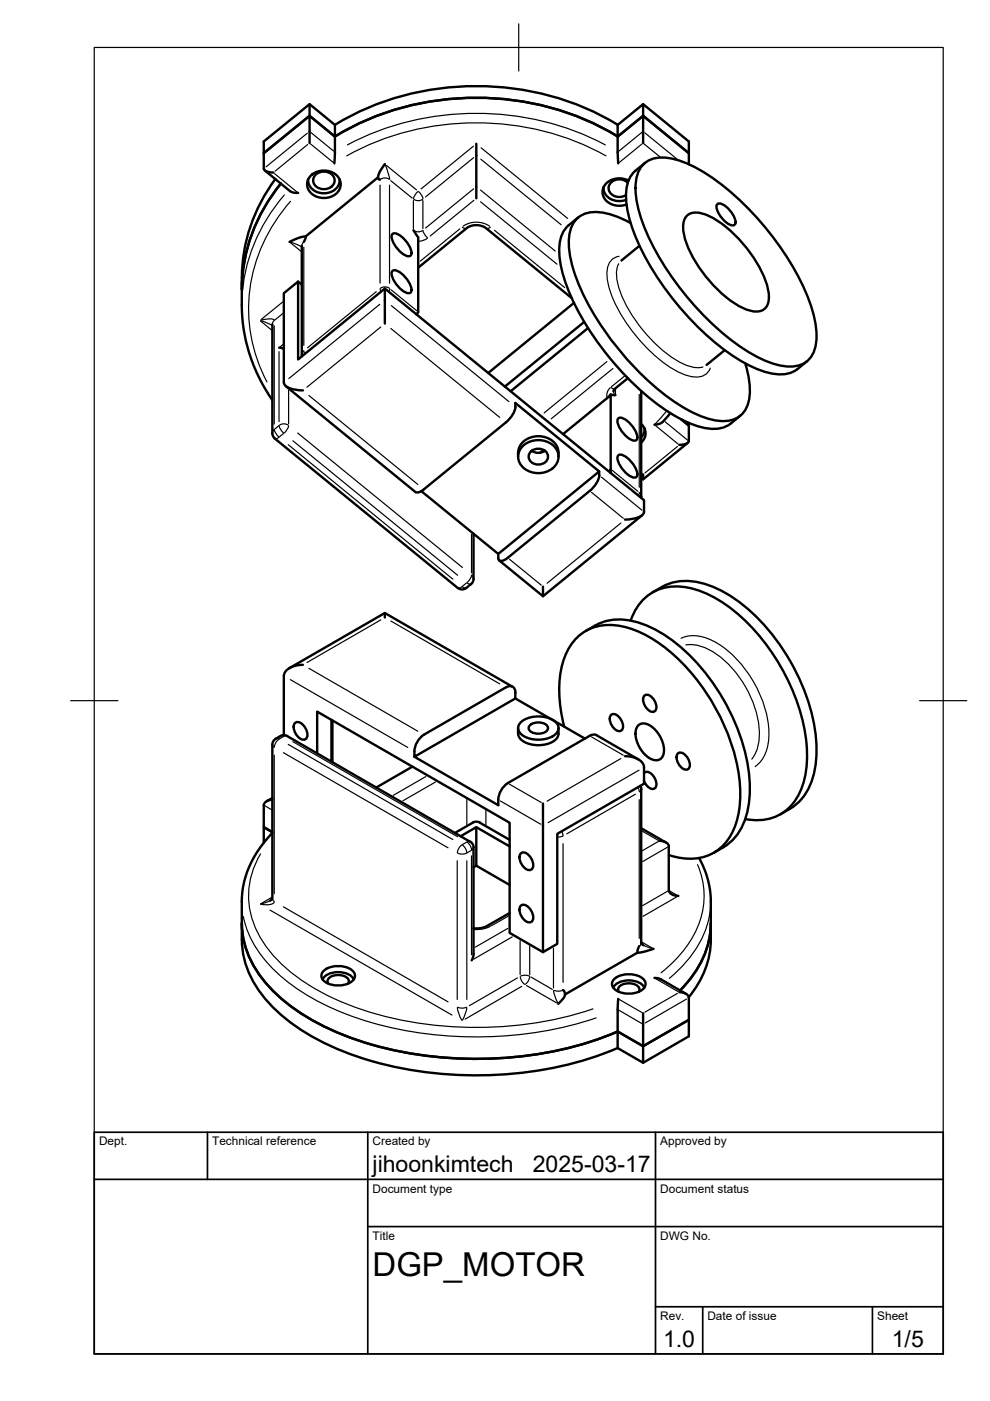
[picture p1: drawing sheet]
<svg xmlns="http://www.w3.org/2000/svg" width="210mm" height="297mm" viewBox="0 0 210 297" stroke-linecap="round" stroke-linejoin="round" font-family="sans-serif">
<!-- layer: Visible Narrow -->
<g fill="none" stroke="#000" stroke-width=".25">
<path d="M58.2 36.8l4.7 3.9M65.2 28.2l-8.8 7.2M65.2 30.6l-6.9 5.7M65.9 30.6l4.7 3.8M65.9 28.1l4.8 3.9M73.5 33a57.4 57.4 0 0 1 55 0M73.7 30.7a59.2 59.2 0 0 1 54.6 0M80.6 39.3v20.7M80.7 38a1.67 1.67 0 0 1 1.8 0M81.7 35l.9 3M81.9 35.1l6.4 5.2M82.6 39.3v20.7"/>
<path d="M82.8 38.3l4.6 3.7M100.4 31l-11.1 9.1M100.4 33.4l-10.2 8.3M101.9 33.7l17.1 14M102 31.3l18.3 15M136.1 30.6l-4.8 3.8M136.1 28.1l-4.9 3.9M136.5 30.5l3.4 2.8M136.7 28.2l6.8 5.5M60.3 41.3a36 36 0 0 0-9 22M61.5 51.4l2.4 1.9M61.6 51.3l2.3 1"/>
<path d="M61.6 42.7a33.4 33.4 0 0 0-5 38.3M64.4 51.3l-.4 .8M64.4 52.4v20.8M87.7 42.5v6M87.7 48.9a1.67 1.67 0 0 0 1.9 0M87.7 42.3a1.67 1.67 0 0 0 1.9 0M88.6 40.6l-.5 .6-.4 .9M88.8 40.6l.5 .6 .4 .9M89.7 42.5v6M89.7 48.9l.4 .9 .5 .6M90.6 50.5l-1 .5-.8 .1M97.5 48.5l-8.4 6.9"/>
<path d="M98 48.2l.8 .2M98.2 47.9a5 5 0 0 1 5.6 0M100.4 40l-10.2 8.4M100.5 42.5l-9.3 7.5M101.9 40.3l15.8 12.9M101.9 42.8l16.2 13.2M104 48.2l-.9 .2M104.8 48.8l14.9 12.2M131.2 55.9a7.1 7.1 0 0 0 .1 5.4 30.4 30.4 0 0 0 13.5 15.8 6.4 6.4 0 0 0 4.2 .7M131.2 54.3a3.1 3.1 0 0 0-2.5 3.4 19.5 19.5 0 0 0 4 10.6 30.8 30.8 0 0 0 12.1 11 4.9 4.9 0 0 0 5 0l.8-1.3M55.2 68.1l2.4 1.9M55.3 68l2.4 1"/>
<path d="M55.4 67.9l1.3-.3a1.48 1.48 0 0 1 1.4 .3M58.1 68l-.4 .7M58.1 69.1v20.8M59.2 74.6v14.8M59.9 64l-4.5 3.7M60.1 66.4l-1.8 1.5M60.1 72.9l-.9 .8M64.6 75l-.2-.6-.4 .8M79.8 61.8l-14.6 11.9M80.5 64.5l-19.3 15.8M80.6 61.2l.2 .6M80.7 61.1a1.67 1.67 0 0 1 1.8 0"/>
<path d="M80.7 69.3l-15.6 12.8M82.6 61.2l-.2 .6M82.9 69.6l23.1 18.9M82.9 61.4l5.4 4.5M83 64.8l24.9 20.3M128.7 76.7l-13.3 10.9M129.9 78.1l-13 10.7M132.4 79.7l-2.8 2.3M58.1 91.1l-.4 .7M58.2 91.1l.4 .9 .5 .6M59.1 92.7l-.8 .3M59.1 90.3l-.9 .7"/>
<path d="M59.2 90.3l.4 .9 .5 .6M59.3 90.1a1.67 1.67 0 0 1 1.8 0M60.1 91.9l-.9 .8M61.1 94.3l34.9 28.5M61.2 82.7v7.1M61.2 90.3l-.4 .9-.5 .6M62.1 93.5l34.9 28.5M63.1 91.8l34.9 28.5M65.5 83.8l23.1 18.9M129.4 82.2a2.08 2.08 0 0 0-.7 2.1M129.5 99.5l-.5 .4M129.5 82.2l.9 .2"/>
<path d="M129.8 99.7l5.4 4.5M130.1 83l.3 .7M130.5 82.4v1.3M135.5 83.6v19.7M139 90.3l4.8 3.8M141 89.4l4.8 3.9M141.2 87.2l-2.3 2.7M143.6 94.7l-6.9 5.6M100 113.3v8.1M108 118.6l6.8 5.5M125.4 104.4l6.7 5.5M127.5 101.2l8.6 6.9"/>
<path d="M131.6 110.9l-15.6 12.8M135.6 104.4l-.2 .6M135.6 104.4l.4 .8M136 100.3l.3 .3M80.7 131.4l-15.6 9.1M82.9 131.7l23.1 13.3M97.9 124.4l-.8 .3M98 124.4l.8 .3M98.9 123.6l-.9 .7M99 123.6l.9 .2M100 122l-.4 .9-.5 .6M100 121.9l.4 .8"/>
<path d="M144.4 135.3a8 8 0 0 1 7.7 1.1 24.7 24.7 0 0 1 10.9 18.9 8.4 8.4 0 0 1-2.9 7.2M145.4 136.7a10.4 10.4 0 0 1 8.1 3.2 22.5 22.5 0 0 1 7.5 16.2 8.3 8.3 0 0 1-1.6 4.8M57.7 157.9l.4 .5M58.5 156.6l.6 .1M59.1 156.8l-.5 .5-.4 1.1M59.5 156l.6 .1M60.1 159.6l34.9 20.2M60.1 156.2l-.9 .5M60.9 156l-.7 .1M61.1 157.8l34.9 20.2M61.6 144.1l24.9 14.4M62.1 157.3l34.9 20.1"/>
<path d="M65.5 141.7l23.1 13.3M125.4 156.2l6.7 3.9M56 170.8l1.6 .9M58.1 160.1v29.4M90.3 164.6l-6.9 4M92.3 165.8l-6.9 4M97.9 179.2l-.5 .5-.4 1.1M98 179.2l.6 .5 .4 1.1M98.9 178.6l-.9 .5M99 169.5v5.3M99.1 178.6l.7 .8 .2 .8M99.7 178.4l-.7 .1"/>
<path d="M100.4 179.7l-.4 .5M103 171.7v3.3M106.1 169.8l8.6 5M108 166.3l6.8 3.8M119.1 176.3l.3 .9M119.3 177.3l-1.1 .2M119.4 178.9v29.4M131.6 160.8l-15.6 9.1M134.7 168.4l-14.5 8.4M135.3 167l.2 .9M135.5 163.3l-19.3 11.1M135.5 169.6v29.4"/>
<path d="M136 167.4l-.4 .5M136.1 176.2l3.5 2M139.6 178.4l-3.5 2M141.5 179.6l-5.3 3.1M51.6 194.3a23.9 23.9 0 0 0 9.4 13.9 58.5 58.5 0 0 0 26.7 10.6 82.5 82.5 0 0 0 38.7-3M55.2 181a17.2 17.2 0 0 0 1.4 19.9 39.7 39.7 0 0 0 18.3 12.5 79.4 79.4 0 0 0 50.8 .5M57.3 193l38.5 22.2M57.6 190.3l-2.4 1.4 2-.7M57.7 190.6l.4 .5M58.2 191.2a2.58 2.58 0 0 1-2.8 .5M60.1 192.3l34.9 20.1M96.9 182.5v29.4"/>
<path d="M97 180.9l1.2 .2 .7-.2M99 182.5v29.4M99.9 180.3l-.9 .5M100 181.4v21M103.3 196.3l.7 .1M103.9 196.4l-1.5 .6-1.8 .1M107.7 196.8l-6.9 4M107.9 194.2l-3.7 2.1M108.6 198.6l-8.2 4.8M110.3 199.5v7.1M136.1 199.7l2.3 1.4M141.5 189l-5.3 3"/>
<path d="M141.9 188.9l1.8 1M143.4 190.2l-7 4.1M147.9 183.3a17.3 17.3 0 0 1-2.6 17.7 29.2 29.2 0 0 1-5.1 5.3M150.7 192a21.3 21.3 0 0 1-7.6 14.4l-1.2 1M97 213.6l.3 1.3 .6 1.4M97 213.6l1.2 .1 .7-.1M99 213.6l-.3 1.3-.7 1.4M109.7 207.3l-10.2 5.9M110.3 207.1l.2 .7 .7 .9M110.4 207l1.1-.2 .7 .2M110.6 209.1l-12 7M111.7 209l6.3 3.6"/>
<path d="M112.3 207.1l-.2 .7-.7 .9M112.3 200.6v6.1M112.6 207.1l4.5 2.7M117.3 201v8.5M117.4 210l.3 1.3 .6 1.4M117.4 210l1.2 .1 .7-.1M131.2 214.2l4.9 2.8M131.3 211.9l4.8 2.8M136 200l-.4 .6M136.5 200.5l2 .6M139 207.5l4.8 2.7M143.6 210.6l-6.9 4"/>
<path d="M145.6 211.8l-8.8 5.1"/>
</g>
<!-- layer: Visible -->
<g fill="none" stroke="#000" stroke-width=".51">
<path d="M56.1 36.1l5.4 4.4 .5 .3 1.2 .1M58.4 37.9a35.3 35.3 0 0 0-7.1 21M59.6 38.9a35.6 35.6 0 0 0-8.3 22.4M65.3 38.1v.2M65.3 38.1a3.2 3.2 0 0 0 4.6 2.7 2.81 2.81 0 0 0 2.1-2.7M65.6 24.6l-9.7 7.9v-2.5l9.7-7.9 5.4 4.4-.1 8.1M65.6 30.3v-5.7l-9.7 7.9v3.3a1.4 1.4 0 0 0 1.4 .7l.7 .1M65.6 24.6l5.4 4.3a58.8 58.8 0 0 1 60 0M65.6 22.1v2.5M66.2 37a4 4 0 0 1 5.8 1.1 2.93 2.93 0 0 1-2.6 3.8 3.5 3.5 0 0 1-4.3-2.5 2.61 2.61 0 0 1 1.1-2.4zM67.1 36.9a2.38 2.38 0 0 1 3.9 1.3 2.32 2.32 0 0 1-2.3 1.9 2.32 2.32 0 0 1-2.3-1.9l.3-.9zM71 26.5a58.8 58.8 0 0 1 60 0"/>
<path d="M72 38.1v.2M80.2 37.6l.1 .4 .3 .1M81.6 34.8l-1 1.5-.4 1.3-15.4 12.5-1.4 .3-2 .9M101 30.5v11.5M127.9 39.7v.2M128 39.7a3.3 3.3 0 0 0 4.7 2.7M131 29l.1 5.6M133.1 38.7a2.43 2.43 0 0 0-4.1 1 2.29 2.29 0 0 0 3.7 1.7M133.3 38.3a3.8 3.8 0 0 0-5.5 1.9 3.3 3.3 0 0 0 4.4 3.3l.6-.1M136.1 35.2a6 6 0 0 1 6.2-1.6 31 31 0 0 1 13.3 7.7 59.1 59.1 0 0 1 16.4 23.9 15.9 15.9 0 0 1 .8 8.7 5.1 5.1 0 0 1-5.9 3.8 20.6 20.6 0 0 1-9.3-3.8 60.5 60.5 0 0 1-21.2-26.3 18.4 18.4 0 0 1-1.3-10.4l.4-1.1zM136.4 30.3v-5.7l-5.4 4.4v-2.5l5.4-4.4 9.6 7.9v4.8M136.4 22.1v2.5l9.6 7.9-9.6-7.9-5.4 4.4"/>
<path d="M136.8 34.6a7.3 7.3 0 0 0-4 5.3 23.8 23.8 0 0 0 3 12.7 60.8 60.8 0 0 0 20.6 23.5 17.8 17.8 0 0 0 9.8 3.2 7.5 7.5 0 0 0 4.9-2.7M51.3 58.9v7.4l.3 3.3 .5 2.6 1.2 4.2 1.1 2.5 1.2 2.4 2.1 3.5M63.2 59.7l.8 .7M64 52.1v23.1M64.8 50.1l-.4 1.2M83.3 49.5a3.1 3.1 0 0 1 2.8 1.6l.7 1.1a1.88 1.88 0 0 1 .2 2.1 3.1 3.1 0 0 1-2.8-1.6l-.7-1.1a1.88 1.88 0 0 1-.2-2.1zM83.3 57.4a3.1 3.1 0 0 1 2.8 1.5l.7 1.1a1.88 1.88 0 0 1 .2 2.1 3.1 3.1 0 0 1-2.8-1.6l-.7-1a1.88 1.88 0 0 1-.2-2.1zM87.7 48.8l1 1.5v15.8M88.7 56.8l10.2-8.4a3.6 3.6 0 0 1 4.2 0l18.1 14.8M122.6 46.1a7.3 7.3 0 0 0-3.9 5.4 23.8 23.8 0 0 0 3 12.7 60.8 60.8 0 0 0 20.6 23.5 17.8 17.8 0 0 0 9.7 3.2 7.5 7.5 0 0 0 5-2.8M133.7 47.3a14.1 14.1 0 0 0-8.7-2.2 5.3 5.3 0 0 0-4.4 5.5 28.1 28.1 0 0 0 4 13.7 60.9 60.9 0 0 0 19.7 21.7 18.3 18.3 0 0 0 9.1 3.3 5.3 5.3 0 0 0 5.6-5.7 18.5 18.5 0 0 0-1-6.5M135.6 52.1l-3.8 3.1"/>
<path d="M145.6 45.8a3.3 3.3 0 0 1 3.7-.4 22.9 22.9 0 0 1 9.8 8.3 18 18 0 0 1 3.9 9.3 2.7 2.7 0 0 1-3.5 3 18.4 18.4 0 0 1-8.9-6.2 23.5 23.5 0 0 1-5.7-10.7 4.1 4.1 0 0 1 .7-3.3zM152.2 43.2a2.94 2.94 0 0 1 2.6 1.5l.7 1a1.8 1.8 0 0 1 .2 2 2.94 2.94 0 0 1-2.7-1.5l-.7-1a1.8 1.8 0 0 1-.1-2zM57.7 68.8v23.1l.3 .8 39 32a1.47 1.47 0 0 0 1.9 0l1-.9M59.2 73.7l1 .3M64 75.2v.3M81.6 68.6v-7.4l54.9 44.9v2.4a1.81 1.81 0 0 1-1.5 1.3l-2.5 .4M81.6 61.2l-18.4 15v-16.5l-3 2.5v18.9M88.5 66.5l-.2 .1M88.7 66.1l-.4 .5M121.7 64.2l-18.2 14.9M123.9 68.2l-16.9 13.8M124.7 69.6l-16.4 13.4"/>
<path d="M153.6 74.3l-3.8 3.1M60.2 81.1a1.79 1.79 0 0 0 1.5 1.3l2.5 .4M60.6 81.9l27.5 22.4a1.53 1.53 0 0 0 1.8-.6l17.4-14.1M109.3 86.3v-.9l17.7 14.6-21.4 17.4-16.3-13.3M109.3 86.2l-.5 1.4-.6 1.1-.9 .9M109.8 96v.8M109.9 96a4.1 4.1 0 0 1 5.1-3.4 3.7 3.7 0 0 1 3.4 4.2M111.1 94.3a4.8 4.8 0 0 1 7 1.2 3.3 3.3 0 0 1-2.3 4.6 4.5 4.5 0 0 1-5.9-2.6 3.1 3.1 0 0 1 1.2-3.2zM112.7 95.6a2.17 2.17 0 0 1 3.5 1.2 2.11 2.11 0 0 1-2.1 1.7 2.11 2.11 0 0 1-2-1.7l.2-.8zM112.7 95.6a2.42 2.42 0 0 0 2.8 0M115.3 95.4l-.8 .6M119.4 92l9.3-7.6 .8-.8v16.7"/>
<path d="M127 100a4.7 4.7 0 0 1-2 4.1l-17.3 14.2a1.41 1.41 0 0 1-2 .3l-.1-1.2M129.5 83.6l1 .2M131.2 96.5a3.1 3.1 0 0 1 2.7 1.5l.8 1.1a1.88 1.88 0 0 1 .2 2.1 3.1 3.1 0 0 1-2.8-1.6l-.7-1a1.88 1.88 0 0 1-.2-2.1zM131.2 88.6a3.1 3.1 0 0 1 2.7 1.6l.8 1.1a1.88 1.88 0 0 1 .2 2.1 3.1 3.1 0 0 1-2.8-1.6l-.7-1.1a1.88 1.88 0 0 1-.2-2.1zM133.1 80.2l-2.7 2.2-.3 .6M136 82.9l-.1 22.6M136 89.9a2.53 2.53 0 0 1 0 3.9M136.7 91v-.2l-.3 1.2-.4 .7M142.1 87.6l-1.8 2-1.6 .5M145.8 93.9l-9.4 7.7-.4-.3M146 89.7v.5l-1.5-1.3 1.5 1.3v3.3a1.4 1.4 0 0 1-1.3 .8h-.7M100.4 113.2v9.5l-.1 .6-.4 .5"/>
<path d="M136.1 109.3l-21 17.1-9.2-7.6M136.4 100.6v1M81.6 130v.9M115.1 124.4v2M124.2 133.8a12 12 0 0 1 11.7-1.6 32.8 32.8 0 0 1 15 12.2 40.4 40.4 0 0 1 8.1 23.7 14 14 0 0 1-4.5 10.8l-3.2 1.9M133.7 131.6a10 10 0 0 1 12.2-7 26.4 26.4 0 0 1 13.5 8.4 44.1 44.1 0 0 1 11.6 24.8 17.4 17.4 0 0 1-2.9 12.6 9.9 9.9 0 0 1-10.1 3.3M138.3 125.6a12 12 0 0 1 11.8-1.6 32.8 32.8 0 0 1 14.9 12.2 40.4 40.4 0 0 1 8.1 23.7 14 14 0 0 1-4.5 10.8l-3.1 1.9M60.2 143.3v12.6M61.4 141.7l20.2-11.7 27.1 15.6M62.5 153.3a1.68 1.68 0 0 1 2.3 1.1 1.68 1.68 0 0 1-.2 2.4 2.56 2.56 0 0 1-2.1-3.5zM64.2 141a4.3 4.3 0 0 0-3.9 1.8l-.1 .5M67.2 159.7v-8.8l40.9 23.5v23.4l7 4.1"/>
<path d="M70.3 152.6v8.9M70.5 152.7v8.9M107.3 145.7l-17.4 10.1a4.8 4.8 0 0 0-2 4.7l21.4-12.4v-1.2M107.3 145.7a1.22 1.22 0 0 1 1.4-.1 1.22 1.22 0 0 1 .6 1.3M109.3 148.1l14.7 8.5M109.8 154.4v1.1M110.5 153.1a6.3 6.3 0 0 1 7.3 0 1.77 1.77 0 0 1-.6 3 6.5 6.5 0 0 1-6.7-.4 1.64 1.64 0 0 1 0-2.6zM112.3 153.8a2.71 2.71 0 0 1 3.9 .4 1.68 1.68 0 0 1-2.1 1.4 1.68 1.68 0 0 1-2-1.4zM118.4 154.4a2.55 2.55 0 0 1-1.9 3.2 6.1 6.1 0 0 1-6.3-1.1l-.3-1M119.6 154a25.4 25.4 0 0 1 .1-14.7 10 10 0 0 1 12.1-6.5 27.4 27.4 0 0 1 14.1 9.1 43.5 43.5 0 0 1 11 25 17.2 17.2 0 0 1-2.8 11.5 10 10 0 0 1-10.8 3.3l-1.5-.4M126.5 155.9l8.9 5.1M126.5 155.9a1.42 1.42 0 0 0-1.4 .1l-17.4 10"/>
<path d="M129.6 151.6a1.63 1.63 0 0 1 2.1 1 1.63 1.63 0 0 1-.2 2.4 2.49 2.49 0 0 1-1.9-3.4zM135.4 153.7a2.71 2.71 0 0 1 3.5 1 5.6 5.6 0 0 1 1.6 5.7 1.77 1.77 0 0 1-2.7 .4 6.5 6.5 0 0 1-3-6zM136.6 147.5a1.63 1.63 0 0 1 2.2 1 1.63 1.63 0 0 1-.2 2.4 2.49 2.49 0 0 1-2-3.4zM143.7 159.7a1.63 1.63 0 0 1 2.2 1.1 1.63 1.63 0 0 1-.2 2.4 2.49 2.49 0 0 1-2-3.5zM57.7 176.6l-2.1 2.5-1.6 2.4-1.3 2.5-.7 2.1-.5 2.4-.2 1.7v9.1M57.7 169.2l-1.2 .7M57.7 169.5a1.77 1.77 0 0 0-1.8 1.2v4.7l1.8 1-1.8-1v3.3M87.4 162.5l-7.6 4.5M87.9 160.5l17.7 10.2a4.8 4.8 0 0 1 2.1-4.7M97.7 177.3l3.3-1.9 7.1 4.1M99.7 178.5l-38.8-22.5a2.67 2.67 0 0 0-3.1 1.5l-.1 33-.4 .5M99.7 178.4a1.43 1.43 0 0 1 .7 1.3v22.5"/>
<path d="M101 175.4v8.1M101.7 174.4l6.4 3.7M101.7 174.4a1.57 1.57 0 0 0-1.4 0l-3.8 2.2M132.5 160.3a4.3 4.3 0 0 1 4 1.9v4l-18.3 10.6v23.3l-3.1 1.8v-31.5M135.8 166.6l.2 .7v32.7l.4 .4M136 175.6l5.2 3M136.6 163.9a1.27 1.27 0 0 1 1.9 .6l.3 .4a1.77 1.77 0 0 1 0 2.3 1.74 1.74 0 0 1-2-1.1l-.2-.5M139.8 178.3a1.78 1.78 0 0 1 2 1.1M141.8 179.5v9.3a1.78 1.78 0 0 0 2 1.2M51.3 195.8a20.9 20.9 0 0 0 7.4 15.1 52.9 52.9 0 0 0 24.6 11.7 81.7 81.7 0 0 0 45.7-3.1l2-.8M51.3 199.3a20.9 20.9 0 0 0 7.4 15.1 52.9 52.9 0 0 0 24.6 11.7 81.7 81.7 0 0 0 45.7-3.1l2-.8M100.4 183.9l.6-.4 7.1 4.1"/>
<path d="M108.1 193.6l-5.2 2.9-1.1 .3h-1.4M110.4 180.9a1.68 1.68 0 0 1 2.2 1.1 1.68 1.68 0 0 1-.1 2.5 2.56 2.56 0 0 1-2.1-3.6zM110.4 192a1.68 1.68 0 0 1 2.2 1.1 1.68 1.68 0 0 1-.1 2.5 2.56 2.56 0 0 1-2.1-3.6zM148.2 181.9l.5 .9a18.4 18.4 0 0 1 2 8.3v8.2a19.3 19.3 0 0 1-4.7 12.1M150.7 195.8a20.2 20.2 0 0 1-6.5 14.2M68.4 207.7a3.9 3.9 0 0 1 4.6-1.4 2.77 2.77 0 0 1 2 1.4M68.7 205.8a5.2 5.2 0 0 1 6 0 1.48 1.48 0 0 1-.5 2.5 5 5 0 0 1-5.9-.8 1.35 1.35 0 0 1 .4-1.7zM69.6 208.5a1.21 1.21 0 0 1 1.2-1.7 2.73 2.73 0 0 1 3.2 1.1l-.2 .6M100.4 202.2l-.4 1.4M119.4 209.9l.3 .4 .1 .5M130 209.4a3.9 3.9 0 0 1 4.6-1.4 2.77 2.77 0 0 1 2 1.4M130.3 207.5a5.2 5.2 0 0 1 6.1 0 1.48 1.48 0 0 1-.6 2.6 5 5 0 0 1-5.9-.8 1.35 1.35 0 0 1 .4-1.8z"/>
<path d="M131.1 211.8l-.1 6.9 5.4 3.1 9.6-5.6v3.5l-9.6 5.6-5.4-3.1M131.2 210.3a1.21 1.21 0 0 1 1.2-1.7 2.73 2.73 0 0 1 3.2 1l-.2 .7M135.1 202l-15.3 8.8-.4 .9-1 1.1M135.5 200.6l-.4 1.4M138.6 201.2l-1.9 .5-1.6 .3M138.7 207.3l1.3 .3 5.5 3.1M144 210.4a1.77 1.77 0 0 1 2 1.1v4.7l-9.6 5.6v-7M131 222.2v-3.5l5.4 3.1v3.5"/>
</g>
<!-- layer: TITLEBLOCK -->
<path d="M20 240.1h180v46.9h-180zM20 250h180M44 240.1v9.9M78 240.1v46.9M139 240.1v46.9M78 260.1h122M139 277.1h61M149 277.1v9.9M185 277.1v9.9" fill="none" stroke="#000" stroke-width=".36"/>
<!-- layer: BORDER -->
<path d="M20 10.1h180v276.9h-180zM110 5.1v10M15 148.6h10M195 148.6h10" fill="none" stroke="#000" stroke-width=".25"/>
<text font-size="7" x="79" y="270.6">DGP_MOTOR</text>
<g font-size="4.9">
<text x="79" y="248.5">jihoonkimtech</text>
<text x="113" y="248.5">2025-03-17</text>
<text x="140.6" y="285.7">1.0</text>
<text x="189.1" y="285.7">1/5</text>
</g>
<g font-size="2.5">
<text x="21" y="242.9">Dept.</text>
<text x="45" y="242.9">Technical reference</text>
<text x="79" y="242.9">Created by</text>
<text x="140" y="242.9">Approved by</text>
<text x="79" y="252.8">Document type</text>
<text x="140" y="252.8">Document status</text>
<text x="79" y="262.9">Title</text>
<text x="140" y="262.9">DWG No.</text>
<text x="140" y="279.9">Rev.</text>
<text x="150" y="279.9">Date of issue</text>
<text x="186" y="279.9">Sheet</text>
</g>
</svg>
